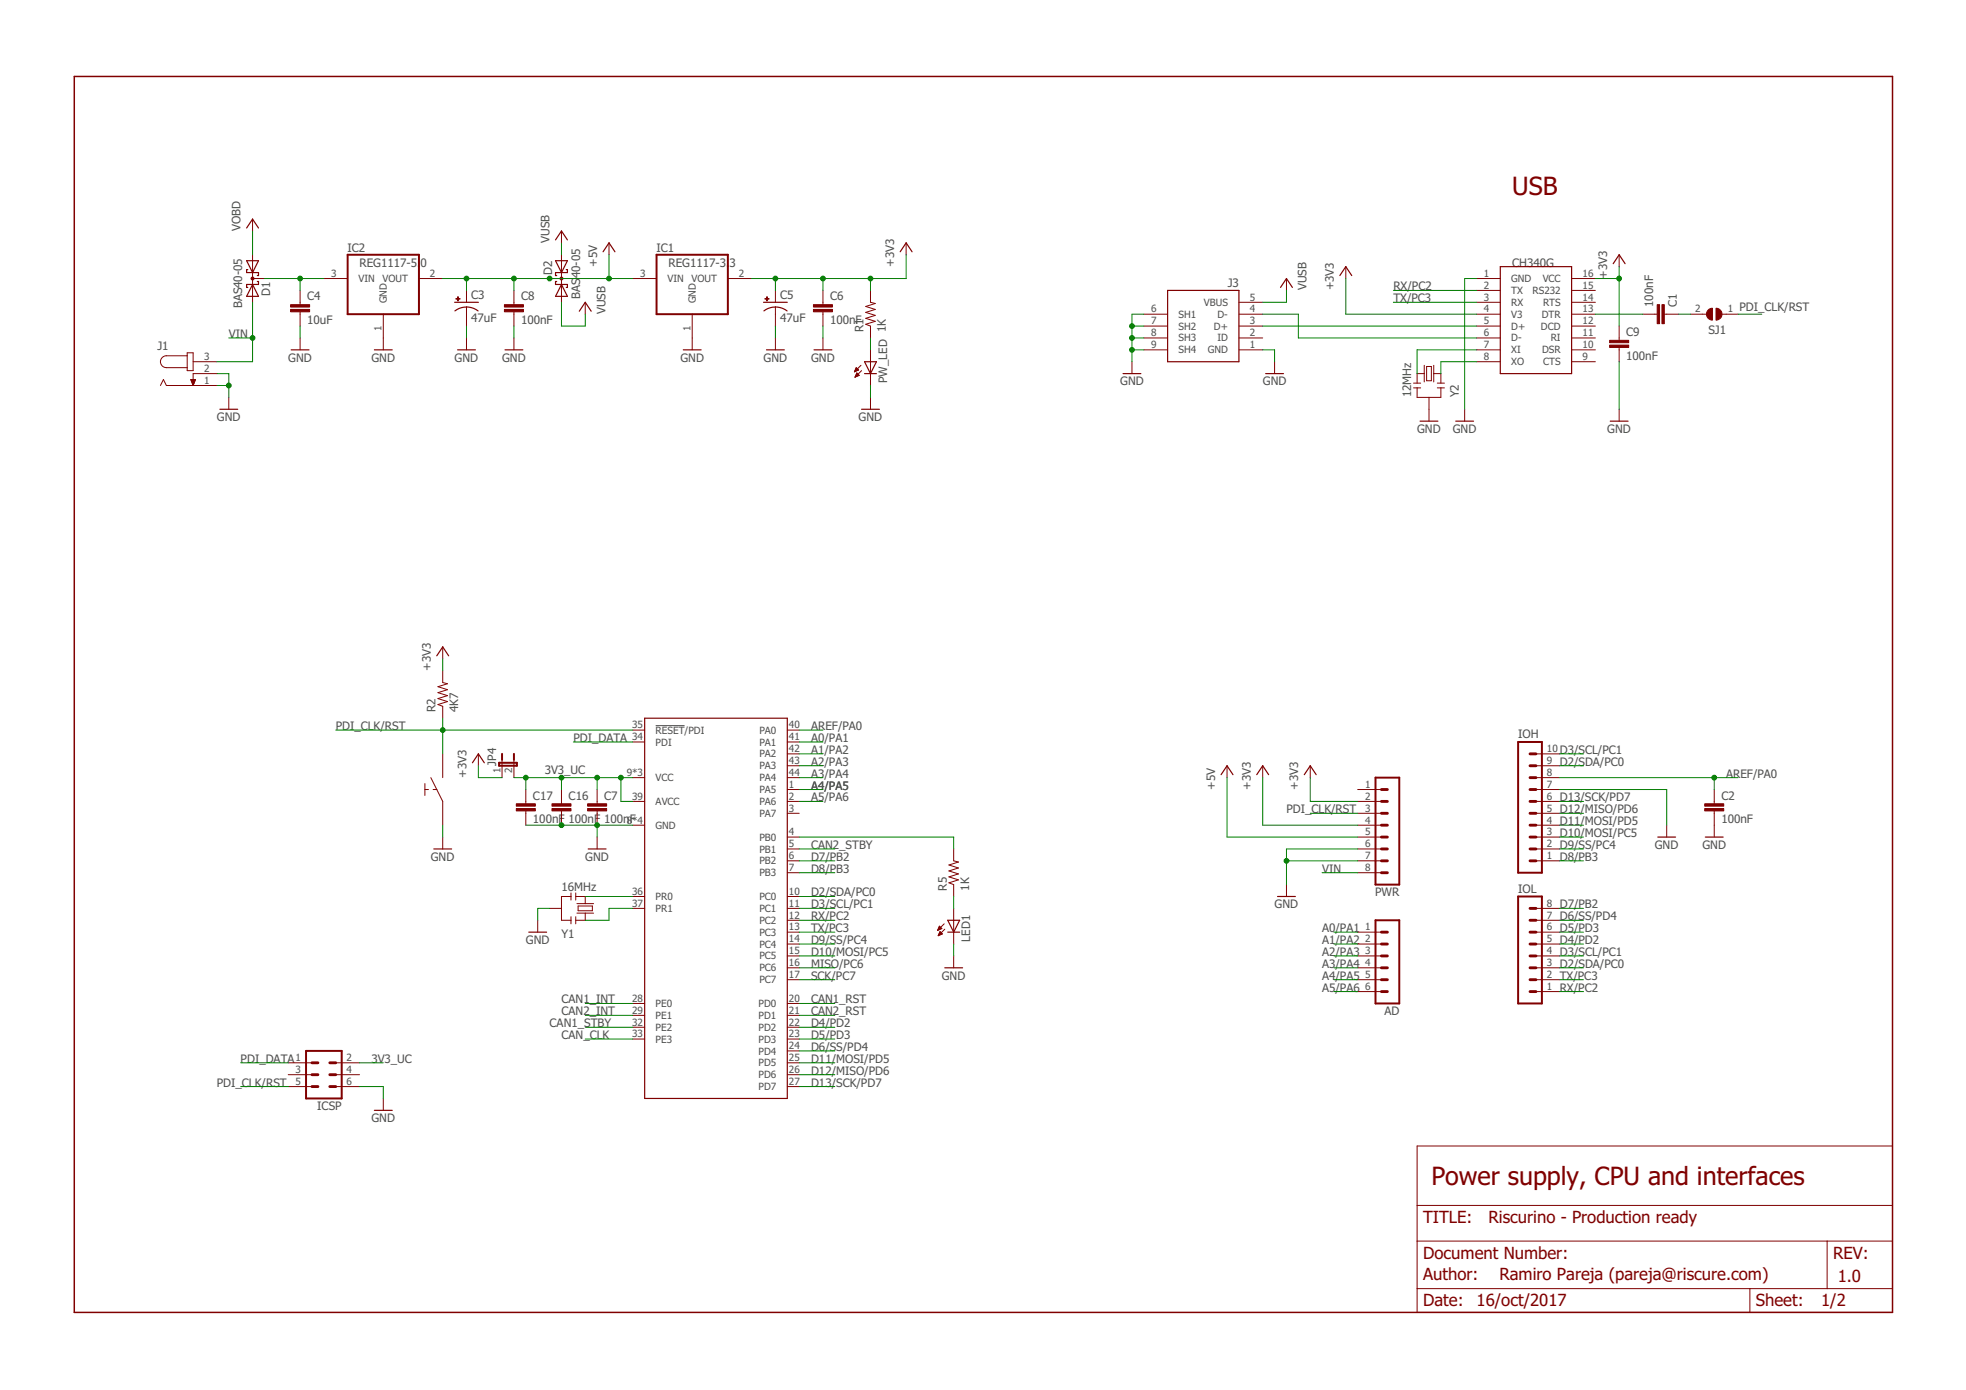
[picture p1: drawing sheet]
<svg xmlns="http://www.w3.org/2000/svg" width="420mm" height="297mm" viewBox="0 0 420 297" stroke-linecap="round" stroke-linejoin="round" font-family="sans-serif">
<path d="M140.1 155.1h6.2" fill="none" stroke="#505050" stroke-width=".21"/>
<g fill="none" stroke="#800000" stroke-width=".21">
<path d="M54 59.5h2.5M54 46.8v2.6M54 54.4v10.2M69.2 59.5h5.1M89.5 59.5h5.1M117.5 59.5h2.5M120 49.4v2.5M120 54.4v10.2M130.2 51.9v2.5M135.2 59.5h5.1M155.6 59.5h5M193.7 51.9v2.5"/>
<path d="M274.9 59.5v2.6M287.6 57v2.5M315.6 59.5h5M335.9 59.5h5.1M346 54.4v2.6M40 76h-4.4a1.27 1.27 0 0 0-1.3 1.3 1.27 1.27 0 0 0 1.3 1.3h4.4M40 75.4h1.3v3.8h-1.3zM41.3 77.3h5.1M46.4 79.8h-5.1v2.6M64.1 62.1v3M64.1 66.6v3.1M64.1 72.2v2.6"/>
<path d="M81.9 67.1v7.7M99.7 62.1v2.5M99.7 65.6v4.1M99.7 72.2v2.6M109.8 62.1v3M109.8 66.6v3.1M109.8 72.2v2.6M125.1 64.6v2.5M147.9 67.1v7.7M165.7 62.1v2.5M165.7 65.6v4.1M165.7 72.2v2.6"/>
<path d="M175.9 62.1v3M175.9 66.6v3.1M175.9 72.2v2.6M182.6 79.4h.2M182.7 79.2h.4M182.8 79.1h.5M182.8 79h.6M182.8 78.9h.5M182.9 78.8h.3M182.9 78.7h.2M183 78.6l.5 .5-.9 .4zM183 80h.4"/>
<path d="M183 79.9h.3M183.1 79.7h.1M183.1 79.7l-.4 .9M183.1 79.7l.5 .5-.9 .4M184 78.1l-1.4 1.4M184.1 79.2l-1.4 1.4M186 62.1v2.5l1 .3-2 .6 2 .6-2 .7 2 .6-2 .6 2 .7-2 .6 1 .4v2.5M186 74.8v7.6M241.9 77.3v2.5M244.5 69.7h5M244.5 67.1h5M244.5 74.8h5"/>
<path d="M244.5 72.2h5M264.8 69.7h5.1M264.8 67.1h5.1M264.8 74.8h5.1M264.8 72.2h5.1M264.8 64.6h5.1M272.4 77.3v2.5M304.4 79.8h-1.5v2.1M304.4 78.1v3.5M304.9 78.3h1v3.1h-1zM306.4 79.8h1.5v2.1M306.4 78.1v3.5"/>
<path d="M315.6 77.3h5M315.6 69.7h5M315.6 67.1h5M315.6 74.8h5M315.6 72.2h5M315.6 64.6h5M315.6 62.1h5M335.9 77.3h5.1M335.9 69.7h5.1M335.9 67.1h5.1M335.9 74.8h5.1M335.9 72.2h5.1"/>
<path d="M335.9 64.6h5.1M335.9 62.1h5.1M346 69.7v3M346 74.3v3M351.1 67.1h3.1M355.7 67.1h3M361.3 67.1h3.4M368 67.1h3.4M34.3 82.4l.6-1.3 .7 1.3h10.8M40.8 81.1h1l-.5 1.3zM40.8 81.2h.9M40.9 81.3h.8"/>
<path d="M40.9 81.4h.8M40.9 81.6h.7M41 81.7h.6M41 81.8h.5M41.1 81.9h.4M41.1 82h.3M41.2 82.1h.2M41.2 82.3h.1M48.9 84.9v2.6M182.7 80.6h.1M182.8 80.5h.2M182.8 80.3h.5"/>
<path d="M182.9 80.2h.7M182.9 80.1h.6M186 84.9v2.6M302.1 81.9h1.5M302.1 82.9h1.5M302.9 82.9v2h5v-2M305.4 84.9v5.1M307.2 81.9h1.5M307.2 82.9h1.5M313 87.5v2.5M346 87.5v2.5M94.6 138.2v2.6"/>
<path d="M94.6 143.3v2.6l1 .2-2 .6 2 .7-2 .6 2 .7-2 .6 2 .6-2 .7 1 .3v2.6M135.2 156h2.6M135.2 158.6h2.6M168.3 156h2.5M168.3 158.6h2.5M90.8 168.7h.8M90.8 167.4v2.6M92.1 166.2l1.2 2.5M92.6 168.7h.7M93.3 168.7l1.3 2.6v5M94.6 161.1v5.1M94.6 178.9v2.5"/>
<path d="M102.2 161.1v2.5M107.3 162.4v3.8M109.8 162.4v3.8M112.4 168.7v3.1M112.4 173.3v3M120 168.7v3.1M120 173.3v3M127.6 168.7v3.1M127.6 173.3v3M127.6 178.9v2.5M135.2 166.2h2.6M135.2 171.3h2.6"/>
<path d="M135.2 176.3h2.6M168.3 161.1h2.5M168.3 163.6h2.5M168.3 166.2h2.5M168.3 168.7h2.5M168.3 171.3h2.5M168.3 173.8h2.5M168.3 178.9h2.5M262.2 163.6v2.6M269.9 163.6v2.6M280 163.6v2.6M290.2 168.7h5"/>
<path d="M290.2 171.3h5M290.2 173.8h5M290.2 178.9h5M290.2 176.3h5M328.3 161.1h5M328.3 163.6h5M328.3 166.2h5M328.3 168.7h5M328.3 171.3h5M328.3 173.8h5M328.3 178.9h5M328.3 176.3h5"/>
<path d="M356.2 176.3v2.6M366.4 168.7v3.1M366.4 173.3v5.6M114.9 196.7v2.5M117.5 194.1h2.5M122 191.6h-2v5.1h2M122 190.8v1.5M122 195.9v1.5M123 191.6h2.1v1.5M123 190.8v1.5M123 195.9v1.5M123.3 193.1h3.6"/>
<path d="M123.3 195.1h3.6M123.5 193.6h3.1v1h-3.1zM125.1 195.1v1.6h-2.1M135.2 191.6h2.6M135.2 194.1h2.6M168.3 181.4h2.5M168.3 184h2.5M168.3 186.5h2.5M168.3 191.6h2.5M168.3 194.1h2.5M168.3 196.7h2.5M168.3 199.2h2.5"/>
<path d="M200.4 198.8h.1M200.4 198.7h.3M200.5 198.5h.5M200.5 199.9h.2M200.6 198.4h.7M200.6 198.3h.5M200.6 199.7h.4M200.6 199.6h.7M200.7 198.2h.3M200.7 198.1h.2M200.7 199.5h.6M200.7 198h.1"/>
<path d="M200.7 199.4h.5M200.8 197.9l-.4 .9M200.8 197.9l.5 .5M200.8 199.3h.3M200.9 199.2h.1M200.9 199.1l.5 .5-.9 .4zM201.3 198.4l-.9 .4M201.8 197.4l-1.4 1.4M201.9 198.6l-1.4 1.4M203.8 181.4v2.6l1 .2-2 .6 2 .7-2 .6 2 .7-2 .6 2 .6-2 .7 1 .3v2.6M203.8 194.1v7.6M274.9 189v2.6"/>
<path d="M290.2 181.4h5M290.2 184h5M290.2 186.5h5M290.2 199.2h5M328.3 181.4h5M328.3 184h5M328.3 194.1h5M328.3 196.7h5M328.3 199.2h5M135.2 214.4h2.6M135.2 217h2.6M135.2 219.5h2.6"/>
<path d="M168.3 214.4h2.5M168.3 201.7h2.5M168.3 204.3h2.5M168.3 206.8h2.5M168.3 209.4h2.5M168.3 217h2.5M168.3 219.5h2.5M203.8 204.3v2.5M290.2 201.7h5M290.2 204.3h5M290.2 206.8h5M290.2 209.4h5"/>
<path d="M290.2 211.9h5M328.3 201.7h5M328.3 204.3h5M328.3 206.8h5M328.3 209.4h5M328.3 211.9h5M61.6 227.1h5.1M61.6 229.7h5.1M61.6 232.2h5.1M71.8 227.1h5M71.8 229.7h5M71.8 232.2h5"/>
<path d="M81.9 234.7v2.6M135.2 222h2.6M168.3 222h2.5M168.3 224.6h2.5M168.3 227.1h2.5M168.3 229.7h2.5M168.3 232.2h2.5M302.9 244.9h101.6v35.6h-101.6zM302.9 257.6h101.6M302.9 265.2h101.6M302.9 275.4h101.6M374 275.4v5.1"/>
<path d="M390.5 265.2v10.2"/>
</g>
<g fill="none" stroke="#800000" stroke-width=".25">
<path d="M52.7 55.7h2.5l-1.2 2.6zM52.7 48.7l1.3-1.9 1.2 1.9M53 57.6h-.3v.7h2.5v.6h-.2M118.7 55.7h2.6l-1.3 2.6zM118.7 51.3l1.3-1.9 1.3 1.9M121 57.6h.3v.7h-2.6v.6h.3M128.9 53.8l1.3-1.9 1.2 1.9M192.4 53.8l1.3-1.9 1.2 1.9M286.3 58.9l1.3-1.9 1.3 1.9M320.6 57h15.3v22.8h-15.3zM344.8 56.3l1.2-1.9 1.3 1.9M54 60.8l1.2 2.5h-2.5z"/>
<path d="M55 60.2h.2v.6h-2.5v.6h.3M62.2 74.8h3.8M80 74.8h3.8M97.2 64.6h5M97.2 66.4a4 4 0 0 1 5 0M97.8 74.8h3.8M107.9 74.8h3.8M119 60.2h-.3v.6h2.6v.6h-.3M120 60.8l1.3 2.5h-2.6zM123.8 66.5l1.3-1.9 1.2 1.9M146 74.8h3.8M163.2 64.6h5.1"/>
<path d="M163.3 66.4a4 4 0 0 1 4.9 0M163.8 74.8h3.8M174 74.8h3.8M184.8 77.3h2.5l-1.3 2.5zM184.8 79.8h2.5M240 79.8h3.8M249.5 62.1h15.3v15.2h-15.3zM270.5 79.8h3.8M273.7 61.4l1.2-1.9 1.3 1.9M47 87.5h3.8M184.1 87.5h3.8M303.5 90h3.8"/>
<path d="M311.1 90h3.8M344.1 90h3.8M93.3 140.1l1.3-1.9 1.3 1.9M137.8 153.5h30.5v81.2h-30.5zM101 163l1.2-1.9 1.3 1.9M261 165.5l1.2-1.9 1.3 1.9M268.6 165.5l1.3-1.9 1.2 1.9M278.7 165.5l1.3-1.9 1.3 1.9M354.3 178.9h3.8M364.4 178.9h3.9M92.7 181.4h3.8M113 199.2h3.8"/>
<path d="M125.7 181.4h3.8M202.5 199.2h2.6M202.5 196.7h2.6l-1.3 2.5zM273 191.6h3.8M201.9 206.8h3.8M80 237.3h3.8"/>
</g>
<g fill="#800000" stroke="#800000" stroke-width=".21">
<path d="M365 66.3l.5-.4h.5v2.5a1.27 1.27 0 0 1-1.2-.7 1.27 1.27 0 0 1 .2-1.4z" fill-rule="evenodd"/>
<path d="M366.7 65.9a1.27 1.27 0 0 1 1.3 1.2 1.27 1.27 0 0 1-1.3 1.3z" fill-rule="evenodd"/>
<circle cx="120" cy="59.5" r=".33"/>
<circle cx="54" cy="59.5" r=".33"/>
</g>
<path d="M74.3 54.4h15.2v12.7h-15.2zM140.3 54.4h15.3v12.7h-15.3zM324.4 158.6h5.1v27.9h-5.1zM106.7 163h3.8v.6h-3.8zM107.3 161.1v1.3M109.8 161.1v1.3M294 166.2h5v22.8h-5zM294 196.7h5v17.7h-5zM324.4 191.6h5.1v22.8h-5.1zM65.4 224.6h7.6v10.1h-7.6z" fill="none" stroke="#800000" stroke-width=".42"/>
<g fill="#800000" stroke="#800000" stroke-width=".21">
<path d="M163.5 63.8h.9v.1h-.9z"/>
<path d="M163.9 63.4h.1v.9h-.1z"/>
<path d="M173.8 66.1h4.1v.5h-4.1z"/>
<path d="M173.8 65.1h4.1v.5h-4.1z"/>
<path d="M125.6 172.8h4v.5h-4z"/>
<path d="M125.6 171.8h4v.5h-4z"/>
<path d="M354.2 65.1h.5v4.1h-.5z"/>
<path d="M355.2 65.1h.5v4.1h-.5z"/>
<path d="M344 73.7h4.1v.6h-4.1z"/>
<path d="M344 72.7h4.1v.5h-4.1z"/>
<path d="M97.4 63.8h.9v.1h-.9z"/>
<path d="M97.8 63.4h.1v.9h-.1z"/>
<path d="M107.8 66.1h4.1v.5h-4.1z"/>
<path d="M107.8 65.1h4.1v.5h-4.1z"/>
<path d="M364.3 172.8h4.1v.5h-4.1z"/>
<path d="M364.3 171.8h4.1v.5h-4.1z"/>
<path d="M118 172.8h4v.5h-4z"/>
<path d="M118 171.8h4v.5h-4z"/>
<path d="M110.3 172.8h4.1v.5h-4.1z"/>
<path d="M110.3 171.8h4.1v.5h-4.1z"/>
<path d="M62.1 66.1h4.1v.5h-4.1z"/>
<path d="M62.1 65.1h4.1v.5h-4.1z"/>
</g>
<g fill="none" stroke="#800000" stroke-width=".61">
<path d="M295.2 173.8h1.3M295.2 171.3h1.3M295.2 168.7h1.3M295.2 178.9h1.3M295.2 176.3h1.3M327 173.8h1.3M327 171.3h1.3M327 168.7h1.3M327 178.9h1.3M327 176.3h1.3M327 166.2h1.3M327 161.1h1.3"/>
<path d="M327 163.6h1.3M295.2 186.5h1.3M295.2 184h1.3M295.2 181.4h1.3M295.2 199.2h1.3M327 184h1.3M327 181.4h1.3M327 199.2h1.3M327 194.1h1.3M327 196.7h1.3M295.2 204.3h1.3M295.2 201.7h1.3"/>
<path d="M295.2 209.4h1.3M295.2 206.8h1.3M295.2 211.9h1.3M327 204.3h1.3M327 201.7h1.3M327 209.4h1.3M327 206.8h1.3M327 211.9h1.3M66.7 232.2h1.2M66.7 229.7h1.2M66.7 227.1h1.2M70.5 232.2h1.3"/>
<path d="M70.5 229.7h1.3M70.5 227.1h1.3"/>
</g>
<path d="M15.9 16.3h388.6v264.2h-388.6z" fill="none" stroke="#800000" stroke-width=".32"/>
<g fill="none" stroke="#008000" stroke-width=".21">
<path d="M54 49.4v5M56.5 59.5h12.7M64.1 59.5v2.6M94.6 59.5h40.6M99.7 59.5v2.6M109.8 59.5v2.6M120 51.9v2.5M130.2 54.4v5.1M165.7 59.5v2.6M175.9 59.5v2.6M186 59.5v2.6M193.7 54.4v5.1h-33.1"/>
<path d="M287.6 59.5v7.6h28M315.6 59.5h-2.6v28M341 59.5h5M346 57v12.7M46.4 79.8h2.5v5.1M48.9 72.2h5.1M54 64.6v12.7h-7.6M64.1 69.7v2.5M99.7 69.7v2.5M109.8 69.7v2.5M120 64.6v5.1h5.1v-2.6M165.7 69.7v2.5"/>
<path d="M175.9 69.7v2.5M186 72.2v2.6M241.9 74.8h2.6M241.9 69.7h2.6M241.9 72.2h2.6M244.5 67.1h-2.6v10.2M269.9 74.8h2.5v2.5M269.9 69.7h45.7M269.9 67.1h7.6v5.1h38.1M274.9 62.1v2.5h-5M297.8 64.6h17.8M297.8 62.1h17.8"/>
<path d="M315.6 74.8h-12.7v5M315.6 77.3h-7.7v2.5M341 67.1h10.1M346 77.3v10.2M358.7 67.1h2.6M371.4 67.1h5.1M46.4 82.4h2.5M186 82.4v2.5M71.8 156h63.4M94.6 140.8v2.5M94.6 153.5v7.6M122.5 158.6h12.7"/>
<path d="M170.8 156h5.1M170.8 158.6h5.1M94.6 176.3v2.6M102.2 163.6v2.6h5.1M109.8 166.2h25.4M112.4 176.3h22.8M112.4 166.2v2.5M120 166.2v2.5M127.6 166.2v2.5M127.6 176.3v2.6M132.7 166.2v5.1h2.5M170.8 168.7h5.1"/>
<path d="M170.8 178.9h33v2.5M170.8 171.3h5.1M170.8 166.2h5.1M170.8 161.1h5.1M170.8 163.6h5.1M262.2 166.2v12.7h28M269.9 166.2v10.1h20.3M280 166.2v5.1h10.2M280 173.8h10.2M333.3 176.3h5.1M333.3 168.7h22.9v7.6M333.3 171.3h5.1"/>
<path d="M333.3 166.2h38.1M333.3 173.8h5.1M333.3 161.1h5.1M333.3 163.6h5.1M333.3 178.9h5.1M366.4 166.2v2.5M117.5 194.1h-2.6v2.6M125.1 191.6h10.1M135.2 194.1h-5v2.6h-5.1M170.8 194.1h7.6M170.8 181.4h7.6M170.8 184h7.6"/>
<path d="M170.8 196.7h7.6M170.8 186.5h7.6M170.8 191.6h7.6M170.8 199.2h7.6M203.8 191.6v2.5M274.9 184h15.3M282.6 186.5h7.6M285.1 199.2h5.1M290.2 181.4h-15.3v7.6M333.3 194.1h5.1M333.3 181.4h5.1M333.3 184h5.1"/>
<path d="M333.3 196.7h5.1M333.3 199.2h5.1M125.1 219.5h10.1M125.1 214.4h10.1M125.1 217h10.1M170.8 209.4h7.6M170.8 201.7h7.6M170.8 204.3h7.6M170.8 206.8h7.6M170.8 219.5h7.6M170.8 214.4h7.6M170.8 217h7.6"/>
<path d="M203.8 201.7v2.6M285.1 209.4h5.1M285.1 201.7h5.1M285.1 204.3h5.1M285.1 206.8h5.1M285.1 211.9h5.1M333.3 209.4h5.1M333.3 201.7h5.1M333.3 204.3h5.1M333.3 206.8h5.1M333.3 211.9h5.1M51.4 232.2h10.2"/>
<path d="M51.4 227.1h10.2M76.8 232.2h5.1v2.5M76.8 227.1h5.1M125.1 222h10.1M170.8 232.2h7.6M170.8 227.1h7.6M170.8 222h7.6M170.8 224.6h7.6M170.8 229.7h7.6"/>
</g>
<g fill="#008000" stroke="#008000" stroke-width=".21">
<circle cx="127.6" cy="176.3" r=".51"/>
<circle cx="120" cy="176.3" r=".51"/>
<circle cx="48.9" cy="82.4" r=".51"/>
<circle cx="241.9" cy="69.7" r=".51"/>
<circle cx="241.9" cy="72.2" r=".51"/>
<circle cx="241.9" cy="74.8" r=".51"/>
<circle cx="274.9" cy="184" r=".51"/>
<circle cx="175.9" cy="59.5" r=".51"/>
<circle cx="165.7" cy="59.5" r=".51"/>
<circle cx="186" cy="59.5" r=".51"/>
<circle cx="346" cy="59.5" r=".51"/>
<circle cx="54" cy="72.2" r=".51"/>
<circle cx="94.6" cy="156" r=".51"/>
<circle cx="366.4" cy="166.2" r=".51"/>
<circle cx="99.7" cy="59.5" r=".51"/>
<circle cx="130.2" cy="59.5" r=".51"/>
<circle cx="109.8" cy="59.5" r=".51"/>
<circle cx="117.5" cy="59.5" r=".51"/>
<circle cx="64.1" cy="59.5" r=".51"/>
<circle cx="132.7" cy="166.2" r=".51"/>
<circle cx="127.6" cy="166.2" r=".51"/>
<circle cx="120" cy="166.2" r=".51"/>
<circle cx="112.4" cy="166.2" r=".51"/>
</g>
<g font-size="5.4" fill="#800000">
<text x="323.2" y="41.7">USB</text>
<text x="305.9" y="253.3">Power supply, CPU and interfaces</text>
</g>
<g font-size="3.6" fill="#800000">
<text x="304.1" y="261.4">TITLE:</text>
<text x="318.1" y="261.4">Riscurino - Production ready</text>
<text x="304.1" y="269">Document Number:</text>
<text x="391.8" y="269">REV:</text>
<text x="304.1" y="273.6">Author:</text>
<text x="320.5" y="273.6">Ramiro Pareja (pareja@riscure.com)</text>
<text x="392.8" y="273.9">1.0</text>
<text x="304.1" y="279.2">Date:</text>
<text x="315.6" y="279.2">16/oct/2017</text>
<text x="375.2" y="279.2">Sheet:</text>
<text x="389.2" y="279.2">1/2</text>
</g>
<g font-size="2.5" fill="#505050">
<text x="51.4" y="49.4" transform="rotate(-90 51.4 49.4)">VOBD</text>
<text x="74.3" y="53.8">IC2</text>
<text x="117.5" y="51.9" transform="rotate(-90 117.5 51.9)">VUSB</text>
<text x="140.3" y="53.8">IC1</text>
<text x="76.8" y="57">REG1117-5.</text>
<text x="89.9" y="57">0</text>
<text x="118" y="58.8" transform="rotate(-90 118 58.8)">D2</text>
<text x="124" y="59.5" transform="rotate(-90 124 59.5)">40-05</text>
<text x="127.6" y="57" transform="rotate(-90 127.6 57)">+5V</text>
<text x="142.9" y="57">REG1117-3.</text>
<text x="155.9" y="57">3</text>
<text x="191.1" y="57" transform="rotate(-90 191.1 57)">+3V3</text>
<text x="323.2" y="57">CH340G</text>
<text x="343.5" y="59.5" transform="rotate(-90 343.5 59.5)">+3V3</text>
<text x="51.8" y="65.9" transform="rotate(-90 51.8 65.9)">BAS40-05</text>
<text x="57.8" y="63.3" transform="rotate(-90 57.8 63.3)">D1</text>
<text x="65.7" y="64.2">C4</text>
<text x="100.7" y="64">C3</text>
<text x="111.4" y="64.2">C8</text>
<text x="124" y="63.8" transform="rotate(-90 124 63.8)">BAS</text>
<text x="166.7" y="64">C5</text>
<text x="177.4" y="64.2">C6</text>
<text x="262.4" y="61.3">J3</text>
<text x="279.2" y="62.1" transform="rotate(-90 279.2 62.1)">VUSB</text>
<text x="285.1" y="62.1" transform="rotate(-90 285.1 62.1)">+3V3</text>
<text x="297.8" y="64.6">TX/PC3</text>
<text x="297.8" y="62.1">RX/PC2</text>
<text x="353.3" y="65.6" transform="rotate(-90 353.3 65.6)">100nF</text>
<text x="358.4" y="65.6" transform="rotate(-90 358.4 65.6)">C1</text>
<text x="65.7" y="69.3">10uF</text>
<text x="100.7" y="68.8">47uF</text>
<text x="111.4" y="69.3">100nF</text>
<text x="129.4" y="67.1" transform="rotate(-90 129.4 67.1)">VUSB</text>
<text x="166.7" y="68.8">47uF</text>
<text x="177.4" y="69.3">100nF</text>
<text x="184.5" y="70.9" transform="rotate(-90 184.5 70.9)">R1</text>
<text x="347.6" y="71.8">C9</text>
<text x="365.1" y="71.5">SJ1</text>
<text x="371.7" y="66.4">PDI_CLK/RST</text>
<text x="33.7" y="74.8">J1</text>
<text x="48.9" y="72.2">VIN</text>
<text x="61.6" y="77.3">GND</text>
<text x="79.4" y="77.3">GND</text>
<text x="97.1" y="77.3">GND</text>
<text x="107.3" y="77.3">GND</text>
<text x="145.4" y="77.3">GND</text>
<text x="163.2" y="77.3">GND</text>
<text x="173.3" y="77.3">GND</text>
<text x="347.6" y="76.9">100nF</text>
<text x="189.6" y="81.9" transform="rotate(-90 189.6 81.9)">PW_LED 1K</text>
<text x="239.4" y="82.4">GND</text>
<text x="269.9" y="82.4">GND</text>
<text x="46.4" y="90">GND</text>
<text x="183.5" y="90">GND</text>
<text x="301.6" y="84.9" transform="rotate(-90 301.6 84.9)">12MHz</text>
<text x="311.8" y="84.9" transform="rotate(-90 311.8 84.9)">Y2</text>
<text x="302.9" y="92.5">GND</text>
<text x="310.5" y="92.5">GND</text>
<text x="343.5" y="92.5">GND</text>
<text x="92.1" y="143.3" transform="rotate(-90 92.1 143.3)">+3V3</text>
<text x="93.1" y="152.2" transform="rotate(-90 93.1 152.2)">R2</text>
<text x="97.9" y="152.2" transform="rotate(-90 97.9 152.2)">4K7</text>
<text x="71.7" y="156">PDI_CLK/RST</text>
<text x="122.5" y="158.6">PDI_DATA</text>
<text x="173.3" y="158.6">A0/PA1</text>
<text x="173.3" y="161.1">A1/PA2</text>
<text x="173.3" y="156">AREF/PA0</text>
<text x="324.4" y="157.8">IOH</text>
<text x="333.3" y="161.1">D3/SCL/PC1</text>
<text x="99.7" y="166.2" transform="rotate(-90 99.7 166.2)">+3V3</text>
<text x="106" y="163.6" transform="rotate(-90 106 163.6)">JP4</text>
<text x="116.4" y="165.4">3V3_UC</text>
<text x="173.3" y="163.6">A2/PA3</text>
<text x="173.3" y="166.2">A3/PA4</text>
<text x="333.3" y="163.6">D2/SDA/PC0</text>
<text x="368.9" y="166.2">AREF/PA0</text>
<text x="113.9" y="170.9">C17</text>
<text x="121.5" y="170.9">C16</text>
<text x="129.1" y="170.9">C7</text>
<text x="173.3" y="168.7">A4/PA5</text>
<text x="173.3" y="171.3">A5/PA6</text>
<text x="259.7" y="168.7" transform="rotate(-90 259.7 168.7)">+5V</text>
<text x="267.3" y="168.7" transform="rotate(-90 267.3 168.7)">+3V3</text>
<text x="274.9" y="173.8">PDI_CLK/RST</text>
<text x="277.5" y="168.7" transform="rotate(-90 277.5 168.7)">+3V3</text>
<text x="333.3" y="173.8">D12/MISO/PD6</text>
<text x="333.3" y="171.3">D13/SCK/PD7</text>
<text x="367.9" y="170.9">C2</text>
<text x="113.9" y="176">100nF</text>
<text x="121.5" y="176">100nF</text>
<text x="129.1" y="176">100nF</text>
<text x="333.3" y="178.9">D10/MOSI/PC5</text>
<text x="333.3" y="176.3">D11/MOSI/PD5</text>
<text x="367.9" y="176">100nF</text>
<text x="92.1" y="184">GND</text>
<text x="125.1" y="184">GND</text>
<text x="173.3" y="184">D7/PB2</text>
<text x="173.3" y="181.4">CAN2_STBY</text>
<text x="333.3" y="184">D8/PB3</text>
<text x="333.3" y="181.4">D9/SS/PC4</text>
<text x="353.7" y="181.4">GND</text>
<text x="363.8" y="181.4">GND</text>
<text x="120" y="190.3">16MHz</text>
<text x="173.3" y="191.6">D2/SDA/PC0</text>
<text x="173.3" y="186.5">D8/PB3</text>
<text x="202.3" y="190.3" transform="rotate(-90 202.3 190.3)">R5</text>
<text x="207.1" y="190.3" transform="rotate(-90 207.1 190.3)">1K</text>
<text x="282.5" y="186.5">VIN</text>
<text x="293.9" y="191.6">PWR</text>
<text x="324.4" y="190.8">IOL</text>
<text x="173.3" y="196.7">RX/PC2</text>
<text x="173.3" y="194.1">D3/SCL/PC1</text>
<text x="272.4" y="194.1">GND</text>
<text x="333.3" y="196.7">D6/SS/PD4</text>
<text x="333.3" y="194.1">D7/PB2</text>
<text x="112.4" y="201.7">GND</text>
<text x="120" y="200.5">Y1</text>
<text x="173.3" y="199.2">TX/PC3</text>
<text x="173.3" y="201.7">D9/SS/PC4</text>
<text x="207.4" y="201.2" transform="rotate(-90 207.4 201.2)">LED1</text>
<text x="282.5" y="199.2">A0/PA1</text>
<text x="282.5" y="201.7">A1/PA2</text>
<text x="333.3" y="201.7">D4/PD2</text>
<text x="333.3" y="199.2">D5/PD3</text>
<text x="173.3" y="204.3">D10/MOSI/PC5</text>
<text x="173.3" y="206.8">MISO/PC6</text>
<text x="173.3" y="209.4">SCK/PC7</text>
<text x="201.3" y="209.4">GND</text>
<text x="282.5" y="204.3">A2/PA3</text>
<text x="282.5" y="206.8">A3/PA4</text>
<text x="282.5" y="209.4">A4/PA5</text>
<text x="333.3" y="209.4">TX/PC3</text>
<text x="333.3" y="206.8">D2/SDA/PC0</text>
<text x="333.3" y="204.3">D3/SCL/PC1</text>
<text x="120" y="214.4">CAN1_INT</text>
<text x="173.3" y="214.4">CAN1_RST</text>
<text x="282.5" y="211.9">A5/PA6</text>
<text x="333.3" y="211.9">RX/PC2</text>
<text x="117.5" y="219.5">CAN1_STBY</text>
<text x="120" y="217">CAN2_INT</text>
<text x="173.3" y="219.5">D4/PD2</text>
<text x="173.3" y="217">CAN2_RST</text>
<text x="295.9" y="217">AD</text>
<text x="51.4" y="227.1">PDI_DATA</text>
<text x="79.4" y="227.1">3V3_UC</text>
<text x="120" y="222">CAN_CLK</text>
<text x="173.3" y="222">D5/PD3</text>
<text x="173.3" y="224.6">D6/SS/PD4</text>
<text x="173.3" y="227.1">D11/MOSI/PD5</text>
<text x="46.4" y="232.2">PDI_CLK/RST</text>
<text x="173.3" y="229.7">D12/MISO/PD6</text>
<text x="173.3" y="232.2">D13/SCK/PD7</text>
<text x="67.8" y="237.3">ICSP</text>
<text x="79.4" y="239.8">GND</text>
</g>
<g font-size="2.1" fill="#505050">
<text x="70.8" y="59.2">3</text>
<text x="91.9" y="59.2">2</text>
<text x="136.8" y="59.2">3</text>
<text x="157.9" y="59.2">2</text>
<text x="317.1" y="59.2">1</text>
<text x="338.2" y="59.2">16</text>
<text x="76.6" y="60.3">VIN</text>
<text x="81.8" y="60.3">VOUT</text>
<text x="82.7" y="64.8" transform="rotate(-90 82.7 64.8)">GND</text>
<text x="142.7" y="60.3">VIN</text>
<text x="147.8" y="60.3">VOUT</text>
<text x="148.7" y="64.8" transform="rotate(-90 148.7 64.8)">GND</text>
<text x="257.3" y="65.4">VBUS</text>
<text x="267.1" y="64.2">5</text>
<text x="317.1" y="61.7">2</text>
<text x="317.1" y="64.2">3</text>
<text x="323" y="60.3">GND</text>
<text x="323" y="62.8">TX</text>
<text x="323" y="65.4">RX</text>
<text x="327.5" y="62.8">RS232</text>
<text x="329.7" y="60.3">VCC</text>
<text x="329.8" y="65.4">RTS</text>
<text x="338.2" y="64.2">14</text>
<text x="338.2" y="61.7">15</text>
<text x="81.6" y="70.6" transform="rotate(-90 81.6 70.6)">1</text>
<text x="147.6" y="70.6" transform="rotate(-90 147.6 70.6)">1</text>
<text x="246" y="66.8">6</text>
<text x="246" y="69.3">7</text>
<text x="246" y="71.9">8</text>
<text x="251.9" y="67.9">SH1</text>
<text x="251.9" y="70.4">SH2</text>
<text x="259.4" y="70.4">D+</text>
<text x="260.2" y="67.9">D-</text>
<text x="267.1" y="69.3">3</text>
<text x="267.1" y="66.8">4</text>
<text x="267.1" y="71.9">2</text>
<text x="317.1" y="66.8">4</text>
<text x="317.1" y="69.3">5</text>
<text x="317.1" y="71.9">6</text>
<text x="323" y="67.9">V3</text>
<text x="323" y="70.4">D+</text>
<text x="329.3" y="70.4">DCD</text>
<text x="329.5" y="67.9">DTR</text>
<text x="338.2" y="71.9">11</text>
<text x="338.2" y="69.3">12</text>
<text x="338.2" y="66.8">13</text>
<text x="362.3" y="66.8">2</text>
<text x="369.2" y="66.8">1</text>
<text x="43.6" y="76.9">3</text>
<text x="246" y="74.4">9</text>
<text x="251.9" y="73">SH3</text>
<text x="251.9" y="75.5">SH4</text>
<text x="258.1" y="75.5">GND</text>
<text x="260.2" y="73">ID</text>
<text x="267.1" y="74.4">1</text>
<text x="317.1" y="74.4">7</text>
<text x="317.1" y="76.9">8</text>
<text x="323" y="73">D-</text>
<text x="323" y="75.5">XI</text>
<text x="329.6" y="75.5">DSR</text>
<text x="331.4" y="73">RI</text>
<text x="338.2" y="76.9">9</text>
<text x="338.2" y="74.4">10</text>
<text x="43.6" y="79.5">2</text>
<text x="43.6" y="82">1</text>
<text x="323" y="78.1">XO</text>
<text x="329.8" y="78.1">CTS</text>
<text x="135.1" y="155.7">35</text>
<text x="168.6" y="155.7">40</text>
<text x="135.1" y="158.2">34</text>
<text x="140.1" y="159.3">PDI</text>
<text x="140.1" y="156.8">RESET/PDI</text>
<text x="162.3" y="156.8">PA0</text>
<text x="162.3" y="159.3">PA1</text>
<text x="162.3" y="161.9">PA2</text>
<text x="168.6" y="158.2">41</text>
<text x="168.6" y="160.7">42</text>
<text x="330.6" y="160.7">10</text>
<text x="106.9" y="165.2" transform="rotate(-90 106.9 165.2)">1</text>
<text x="109.5" y="165.2" transform="rotate(-90 109.5 165.2)">2</text>
<text x="133.9" y="165.8">9*3</text>
<text x="140.1" y="166.9">VCC</text>
<text x="162.3" y="164.4">PA3</text>
<text x="162.3" y="166.9">PA4</text>
<text x="168.6" y="163.3">43</text>
<text x="168.6" y="165.8">44</text>
<text x="330.6" y="165.8">8</text>
<text x="330.6" y="163.3">9</text>
<text x="135.1" y="170.9">39</text>
<text x="140.1" y="172">AVCC</text>
<text x="162.3" y="169.5">PA5</text>
<text x="162.3" y="172">PA6</text>
<text x="168.6" y="168.4">1</text>
<text x="168.6" y="170.9">2</text>
<text x="168.6" y="173.4">3</text>
<text x="291.7" y="168.4">1</text>
<text x="291.7" y="170.9">2</text>
<text x="291.7" y="173.4">3</text>
<text x="330.6" y="173.4">5</text>
<text x="330.6" y="170.9">6</text>
<text x="330.6" y="168.4">7</text>
<text x="133.9" y="176">8*4</text>
<text x="140.1" y="177.1">GND</text>
<text x="162.3" y="174.6">PA7</text>
<text x="162.3" y="179.6">PB0</text>
<text x="168.6" y="178.5">4</text>
<text x="291.7" y="176">4</text>
<text x="291.7" y="178.5">5</text>
<text x="330.6" y="178.5">3</text>
<text x="330.6" y="176">4</text>
<text x="162.3" y="182.2">PB1</text>
<text x="162.3" y="184.7">PB2</text>
<text x="168.6" y="181.1">5</text>
<text x="168.6" y="183.6">6</text>
<text x="291.7" y="181.1">6</text>
<text x="291.7" y="183.6">7</text>
<text x="330.6" y="183.6">1</text>
<text x="330.6" y="181.1">2</text>
<text x="135.1" y="191.2">36</text>
<text x="162.3" y="187.3">PB3</text>
<text x="168.6" y="186.1">7</text>
<text x="168.6" y="191.2">10</text>
<text x="291.7" y="186.1">8</text>
<text x="135.1" y="193.8">37</text>
<text x="140.1" y="192.3">PR0</text>
<text x="140.1" y="194.9">PR1</text>
<text x="162.3" y="192.3">PC0</text>
<text x="162.3" y="194.9">PC1</text>
<text x="162.3" y="197.4">PC2</text>
<text x="168.6" y="193.8">11</text>
<text x="168.6" y="196.3">12</text>
<text x="330.6" y="196.3">7</text>
<text x="330.6" y="193.8">8</text>
<text x="162.3" y="200">PC3</text>
<text x="162.3" y="202.5">PC4</text>
<text x="168.6" y="198.8">13</text>
<text x="168.6" y="201.4">14</text>
<text x="168.6" y="203.9">15</text>
<text x="291.7" y="198.8">1</text>
<text x="291.7" y="201.4">2</text>
<text x="291.7" y="203.9">3</text>
<text x="330.6" y="203.9">4</text>
<text x="330.6" y="201.4">5</text>
<text x="330.6" y="198.8">6</text>
<text x="162.3" y="205">PC5</text>
<text x="162.3" y="207.6">PC6</text>
<text x="168.6" y="206.5">16</text>
<text x="168.6" y="209">17</text>
<text x="291.7" y="206.5">4</text>
<text x="291.7" y="209">5</text>
<text x="330.6" y="209">2</text>
<text x="330.6" y="206.5">3</text>
<text x="135.1" y="214.1">28</text>
<text x="140.1" y="215.2">PE0</text>
<text x="162.1" y="215.2">PD0</text>
<text x="162.3" y="210.1">PC7</text>
<text x="168.6" y="214.1">20</text>
<text x="291.7" y="211.5">6</text>
<text x="330.6" y="211.5">1</text>
<text x="135.1" y="216.6">29</text>
<text x="135.1" y="219.2">32</text>
<text x="135.1" y="221.7">33</text>
<text x="140.1" y="217.7">PE1</text>
<text x="140.1" y="220.3">PE2</text>
<text x="162.1" y="217.7">PD1</text>
<text x="162.1" y="220.3">PD2</text>
<text x="168.6" y="216.6">21</text>
<text x="168.6" y="219.2">22</text>
<text x="168.6" y="221.7">23</text>
<text x="63.2" y="226.8">1</text>
<text x="74.1" y="226.8">2</text>
<text x="140.1" y="222.8">PE3</text>
<text x="162.1" y="222.8">PD3</text>
<text x="162.1" y="225.4">PD4</text>
<text x="162.1" y="227.9">PD5</text>
<text x="168.6" y="224.2">24</text>
<text x="168.6" y="226.8">25</text>
<text x="63.2" y="229.3">3</text>
<text x="63.2" y="231.9">5</text>
<text x="74.1" y="229.3">4</text>
<text x="74.1" y="231.9">6</text>
<text x="162.1" y="230.4">PD6</text>
<text x="162.1" y="233">PD7</text>
<text x="168.6" y="229.3">26</text>
<text x="168.6" y="231.9">27</text>
</g>
</svg>
